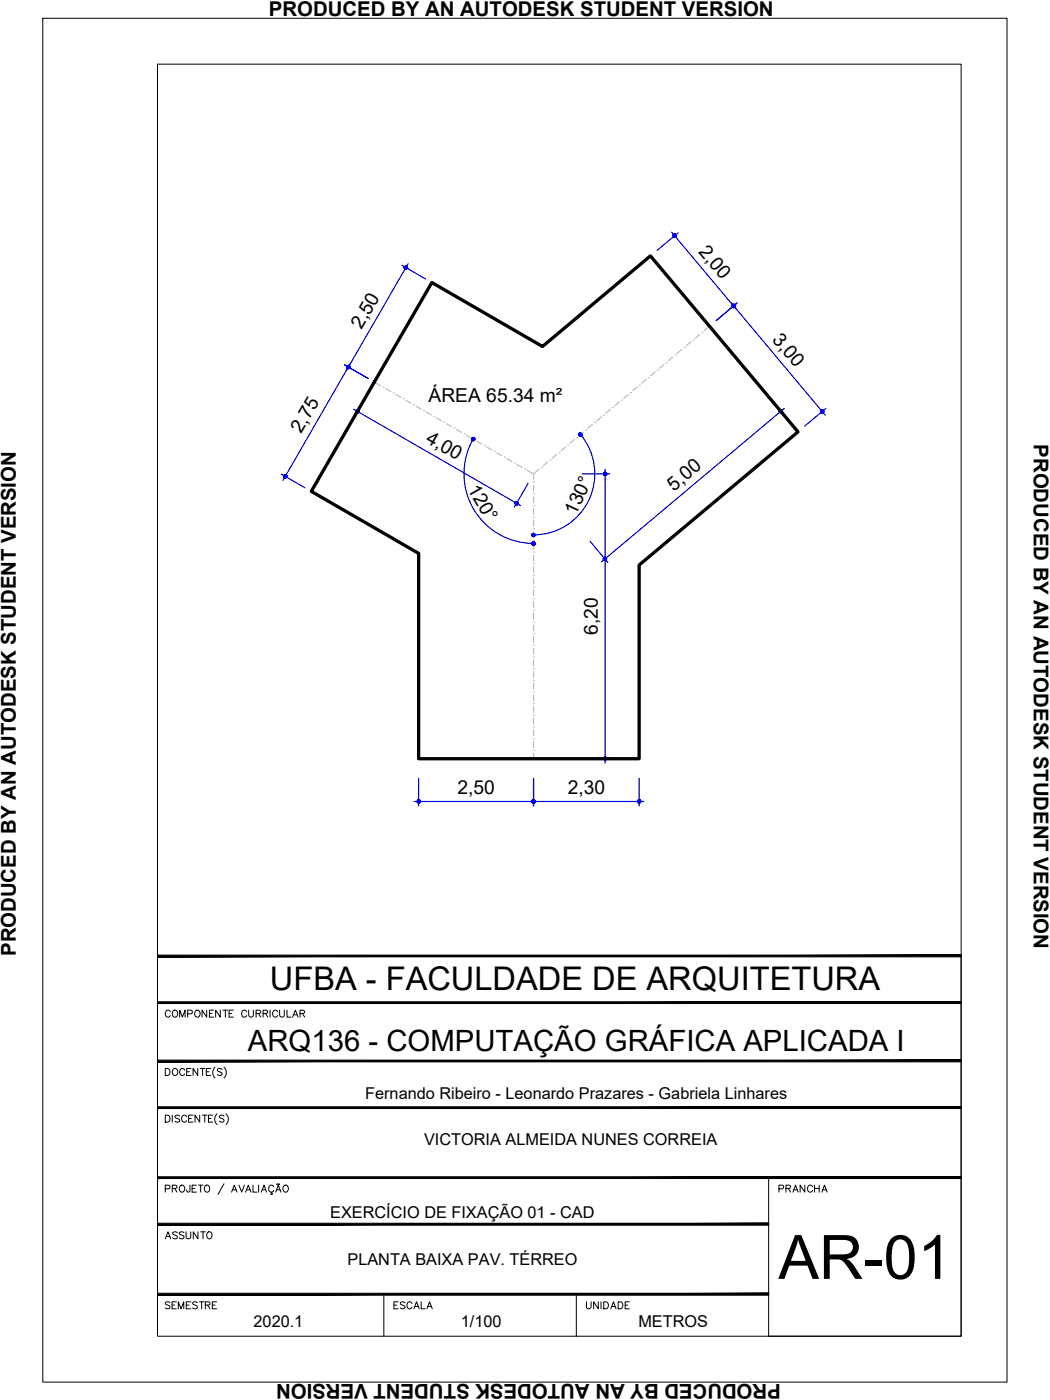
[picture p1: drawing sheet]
<svg xmlns="http://www.w3.org/2000/svg" width="229mm" height="305mm" viewBox="0 0 229 305" stroke-linecap="round" stroke-linejoin="round" font-family="sans-serif">
<!-- layer: ARQ_EIXO CINZA 04 -->
<g fill="none" stroke="#bababa" stroke-width=".25">
<path d="M144.6 79.3l-1 .9M145 79h.1M146.5 77.7l-1 .8M147 77.3h.1M148.4 76.1l-1 .8M148.9 75.7h.1M150.4 74.5l-1 .8M150.9 74h.1M152.3 72.8l-1 .9M152.8 72.4h.1M154.5 71l-1.2 1M81.5 83.2l1.4 .8"/>
<path d="M83.4 84.3h.1M84 84.6l1.1 .7M85.6 85.6h.1M86.2 85.9l1.1 .6M87.8 86.8h.1M88.4 87.2l1.1 .6M90 88.1h.1M90.6 88.4l1.1 .7M92.2 89.4h.1M92.8 89.7l1.1 .6M94.4 90.6h.1M95 91l1.1 .6"/>
<path d="M96.6 91.9h.1M97.2 92.2l1.1 .7M98.8 93.2h.1M99.4 93.5l1.1 .6M101 94.4h.1M101.6 94.8l1.1 .6M103.3 95.7h.1M103.8 96.1l1.1 .6M105.5 97h.1M106 97.3l1.1 .7M107.6 98.3h.1M108.2 98.6l1.1 .6"/>
<path d="M109.8 99.5h.1M110.4 99.9l1.1 .6M121.2 98.9l-1 .9M121.7 98.6h.1M123.1 97.3l-.9 .8M123.6 96.9h.1M125.1 95.7l-1 .8M125.6 95.3h.1M127 94.1l-.9 .8M127.5 93.6h.1M129 92.4l-1 .8M129.5 92h.1"/>
<path d="M130.9 90.8l-.9 .8M131.4 90.4h.1M132.9 89.2l-1 .8M133.3 88.7h.1M134.8 87.5l-.9 .8M135.3 87.1h.1M136.8 85.9l-1 .8M137.2 85.5h.1M138.7 84.2l-.9 .8M139.2 83.9h.1M140.7 82.6l-1 .8M141.1 82.2h.1"/>
<path d="M142.6 81l-1 .8M143.1 80.6h.1M112 100.8h.1M112.6 101.1l1.1 .7M114.2 102.1h.1M114.8 102.4l1.4 .8M116.2 117.6h.1M116.2 115.1h.1M116.2 112.6h.1M116.2 110.1h.1M116.2 107.5h.1M116.2 105h.1"/>
<path d="M116.2 105.6v1.3M116.2 108.2v1.2M116.2 110.7v1.3M116.2 113.2v1.3M116.2 115.8v1.2M116.2 118.3v1.2M117.3 102.2l-1.1 1v1.2M117.8 101.8h.1M119.3 100.6l-1 .8M119.7 100.2h.1M116.2 138h.1M116.2 135.4h.1"/>
<path d="M116.2 132.9h.1M116.2 130.3h.1M116.2 127.8h.1M116.2 125.3h.1M116.2 122.7h.1M116.2 120.2h.1M116.2 120.8v1.3M116.2 123.4v1.2M116.2 125.9v1.3M116.2 128.4v1.3M116.2 131v1.2M116.2 133.5v1.3"/>
<path d="M116.2 136.1v1.2M116.2 138.6v1.3M116.2 158.3h.1M116.2 155.7h.1M116.2 153.2h.1M116.2 150.7h.1M116.2 148.1h.1M116.2 145.6h.1M116.2 143h.1M116.2 140.5h.1M116.2 141.1v1.3M116.2 143.7v1.2"/>
<path d="M116.2 146.2v1.3M116.2 148.8v1.2M116.2 151.3v1.3M116.2 153.8v1.3M116.2 156.4v1.2M116.2 158.9v1.3M116.2 163.4h.1M116.2 160.8h.1M116.2 161.5v1.2M116.2 164v1.2"/>
</g>
<!-- layer: COTA AZUL -->
<g fill="none" stroke="#00f" stroke-width=".25">
<path d="M87.5 57.7l5.2 3M88.9 57.4l-13.5 23.4M146.2 50.5l33.5 39.9M147.7 50.7l-4.7 3.8M75 79.4l5.2 3M76.3 79l-14.7 25.6M160.5 66l-4.6 3.8M77 89.1l36.3 21M80.3 85.2l-3 5.2M103 95.6a15.2 15.2 0 0 0 13.2 22.7M126.4 94.6a13.3 13.3 0 0 1 1.9 14.2 13.3 13.3 0 0 1-12.1 7.7M166.8 85.7l3.8 4.6"/>
<path d="M170.8 88.9l-39.9 33.4M179.8 88.9l-4.6 3.9M61.2 103.2l5.2 3M115 105.2l-3 5.2M126.7 103.2h6.1M128.5 117.9l3.8 4.6M131.7 102.2v64M90.2 174.5h50M91.1 169.5v6M116.2 169.5v6M126.7 165.2h6.1M139.1 169.5v6"/>
</g>
<!-- layer: 0 -->
<g fill="#00f" stroke="#00f" stroke-width=".22">
<path d="M77.5 89.4v.2h.3zM77.5 89.6h.3l-.3 .1zM77.5 89.7l.1 .2 .2-.3z"/>
<path d="M77.8 89.6l-.2 .3h.2zM77.8 89.6l.2 .3h-.2zM77.8 89.6l.2 .3 .1-.2z"/>
<path d="M77.8 89.6l.3 .1 .1-.1zM77.8 89.6l.3-.2 .1 .2zM78 89.2l-.2 .4 .3-.2z"/>
<path d="M77.8 89.2v.4l.2-.4zM77.6 89.2h.2v.4zM77.6 89.2l-.1 .2 .3 .2z"/>
<path d="M112.5 109.6l.3 .1 .1-.1zM112.5 109.6l.3-.2 .1 .2zM112.6 109.2l-.1 .4 .3-.2z"/>
<path d="M112.5 109.2v.4l.1-.4zM112.3 109.2h.2v.4zM112.3 109.2l-.2 .2 .4 .2z"/>
<path d="M112.1 109.4v.2h.4zM112.1 109.6h.4l-.4 .1zM112.1 109.7l.2 .2 .2-.3z"/>
<path d="M112.5 109.6l-.2 .3h.2zM112.5 109.6l.1 .3h-.1zM112.5 109.6l.1 .3 .2-.2z"/>
<path d="M131.6 102.9l.1 .3v-.4zM131.4 103l.2-.1 .1 .3zM131.4 103v.2h.3z"/>
<path d="M131.4 103.2v.2l.3-.2zM131.4 103.4l.3-.2-.1 .3zM131.7 103.2l-.1 .3h.1z"/>
<path d="M131.7 103.2v.3h.2zM131.7 103.2l.4 .2-.2 .1zM131.7 103.2l.4 .2v-.2z"/>
<path d="M131.7 103.2h.4v-.2zM131.9 102.9l.2 .1-.4 .2zM131.7 102.8v.4l.2-.3z"/>
<path d="M131.7 165.2v.4l.2-.1zM131.7 165.2l.4 .2-.2 .1zM131.7 165.2l.4 .2v-.2z"/>
<path d="M131.7 165.2h.4v-.2zM131.9 164.8l.2 .2-.4 .2zM131.7 164.8v.4l.2-.4z"/>
<path d="M131.6 164.8l.1 .4v-.4zM131.4 165l.2-.2 .1 .4zM131.4 165v.2h.3z"/>
<path d="M131.4 165.2v.2l.3-.2zM131.4 165.4l.3-.2-.1 .3zM131.7 165.2l-.1 .3 .1 .1z"/>
<path d="M131.4 121.9l.2 .1 .1-.3zM131.7 121.7v.3h-.1zM131.7 121.7v.3h.3z"/>
<path d="M131.7 121.7l.3 .3v-.2zM131.7 121.7l.4-.1-.1 .2zM131.7 121.7l.4-.1-.1-.1z"/>
<path d="M131.8 121.3l-.1 .4 .3-.2zM131.6 121.3h.2l-.1 .4zM131.4 121.4l.3 .3-.1-.4z"/>
<path d="M131.4 121.4v.2l.3 .1zM131.4 121.6l.3 .1-.4 .1zM131.3 121.8l.1 .1 .3-.2z"/>
<path d="M170.1 89.2l-.1 .4 .3-.3zM169.9 89.2h.2l-.1 .4zM169.8 89.3l.2 .3-.1-.4z"/>
<path d="M169.8 89.3l-.2 .2 .4 .1zM169.6 89.5l.4 .1h-.4zM169.6 89.6l.1 .2 .3-.2z"/>
<path d="M169.7 89.8l.2 .1 .1-.3zM170 89.6l.1 .3h-.2zM170 89.6l.1 .3 .1-.1z"/>
<path d="M170 89.6l.2 .2 .1-.1zM170 89.6l.3-.1v.2zM170 89.6l.3-.1v-.2z"/>
<path d="M146.6 51l-.1 .2 .4 .1zM146.5 51.2l.4 .1-.4 .1zM146.5 51.4l.1 .1 .3-.2z"/>
<path d="M146.6 51.5l.1 .1 .2-.3zM146.9 51.3v.3h-.2zM146.9 51.3v.3h.2z"/>
<path d="M146.9 51.3l.2 .3 .1-.2zM146.9 51.3l.3-.1v.2zM146.9 51.3l.3-.1v-.1z"/>
<path d="M147 50.9l-.1 .4 .3-.2zM146.8 50.9h.2l-.1 .4zM146.6 51l.3 .3-.1-.4z"/>
<path d="M159.7 66.6l.3 .3 .1-.1zM159.7 66.6l.4-.1v.3zM159.7 66.6l.4-.1-.1-.1z"/>
<path d="M159.9 66.3l-.2 .3 .3-.2zM159.7 66.3h.2l-.2 .3zM159.5 66.3l.2 .3v-.3z"/>
<path d="M159.5 66.3l-.1 .2 .3 .1zM159.4 66.5l.3 .1-.4 .1zM159.3 66.7l.1 .1 .3-.2z"/>
<path d="M159.4 66.8l.2 .2 .1-.4zM159.7 66.6l.1 .4h-.2zM159.7 66.6l.1 .4 .2-.1z"/>
<path d="M159.5 66.3l-.1 .2 .3 .1zM159.4 66.5l.3 .1-.4 .1zM159.3 66.7l.1 .1 .3-.2z"/>
<path d="M159.4 66.8l.2 .2 .1-.4zM159.7 66.6l.1 .4h-.2zM159.7 66.6l.1 .4 .2-.1z"/>
<path d="M159.7 66.6l.3 .3 .1-.1zM159.7 66.6l.4-.1v.3zM159.7 66.6l.4-.1-.1-.1z"/>
<path d="M159.9 66.3l-.2 .3 .3-.2zM159.7 66.3h.2l-.2 .3zM159.5 66.3l.2 .3v-.3z"/>
<path d="M179 89.6l.2 .3 .2-.2zM179 89.6l.4-.1v.2zM179 89.6l.4-.1-.1-.1z"/>
<path d="M179.2 89.2l-.2 .4 .3-.2zM178.9 89.2h.3l-.2 .4zM178.8 89.3l.2 .3-.1-.4z"/>
<path d="M178.8 89.3l-.2 .2 .4 .1zM178.6 89.5l.4 .1-.4 .1zM178.6 89.7l.1 .1 .3-.2z"/>
<path d="M178.7 89.8l.2 .2 .1-.4zM179 89.6l.1 .4h-.2zM179 89.6l.1 .4 .1-.1z"/>
<path d="M75.9 79.5v.4l.1-.3zM75.6 79.6l.3-.1v.4zM75.6 79.6l-.1 .1 .4 .2z"/>
<path d="M75.5 79.7v.2h.4zM75.5 79.9h.4l-.4 .2zM75.5 80.1l.1 .1 .3-.3z"/>
<path d="M75.9 79.9l-.3 .3 .3 .1zM75.9 79.9l.1 .3-.1 .1zM75.9 79.9l.1 .3 .2-.1z"/>
<path d="M75.9 79.9l.3 .2v-.2zM75.9 79.9l.3-.2v.2zM76 79.6l-.1 .3 .3-.2z"/>
<path d="M62.1 103.7l-.2 .4h.2zM62.1 103.7l.2 .4h-.2zM62.1 103.7l.2 .4 .1-.2z"/>
<path d="M62.1 103.7l.3 .2 .1-.2zM62.1 103.7l.3-.2 .1 .2zM62.3 103.4l-.2 .3 .3-.2z"/>
<path d="M62.1 103.3v.4l.2-.3zM61.9 103.4l.2-.1v.4zM61.9 103.4l-.1 .1 .3 .2z"/>
<path d="M61.8 103.5l-.1 .2h.4zM61.7 103.7h.4l-.3 .2zM61.8 103.9l.1 .2 .2-.4z"/>
<path d="M75.9 79.9l-.3 .3 .3 .1zM75.9 79.9l.1 .3-.1 .1zM75.9 79.9l.1 .3 .2-.1z"/>
<path d="M75.9 79.9l.3 .2v-.2zM75.9 79.9l.3-.2v.2zM76 79.6l-.1 .3 .3-.2z"/>
<path d="M75.9 79.5v.4l.1-.3zM75.6 79.6l.3-.1v.4zM75.6 79.6l-.1 .1 .4 .2z"/>
<path d="M75.5 79.7v.2h.4zM75.5 79.9h.4l-.4 .2zM75.5 80.1l.1 .1 .3-.3z"/>
<path d="M88.3 57.9v.4l.2-.3zM88.2 58l.1-.1v.4zM88 58.1l.3 .2-.1-.3z"/>
<path d="M88 58.1v.2h.3zM88 58.3h.3l-.3 .2zM88 58.5l.2 .1 .1-.3z"/>
<path d="M88.3 58.3l-.1 .3h.1zM88.3 58.3l.2 .3h-.2zM88.3 58.3l.2 .3 .2-.1z"/>
<path d="M88.3 58.3l.4 .2v-.2zM88.3 58.3l.4-.2v.2zM88.5 58l-.2 .3 .4-.2z"/>
<path d="M116.2 174.5h.3v-.2zM116.3 174.2l.2 .1-.3 .2zM116.2 174.1v.4l.1-.3z"/>
<path d="M116 174.2l.2 .3v-.4zM116 174.2l.2 .3-.4-.2zM115.8 174.3v.2h.4z"/>
<path d="M115.8 174.5v.2l.4-.2zM115.8 174.7l.4-.2-.2 .3zM116.2 174.5l-.2 .3h.2z"/>
<path d="M116.2 174.5v.3h.1zM116.2 174.5l.3 .2-.2 .1zM116.2 174.5l.3 .2v-.2z"/>
<path d="M90.8 174.5v.2l.3-.2zM90.8 174.7l.3-.2-.1 .3zM91.1 174.5l-.1 .3h.1z"/>
<path d="M91.1 174.5v.3h.3zM91.1 174.5l.4 .2-.1 .1zM91.1 174.5l.4 .2v-.2z"/>
<path d="M91.1 174.5h.4v-.2zM91.4 174.2l.1 .1-.4 .2zM91.1 174.1v.4l.3-.3z"/>
<path d="M91 174.2l.1 .3v-.4zM91 174.2l.1 .3-.3-.2zM90.8 174.3v.2h.3z"/>
<path d="M139.1 174.5h.4v-.2zM139.4 174.2l.1 .1-.4 .2zM139.1 174.1v.4l.3-.3z"/>
<path d="M139 174.2l.1 .3v-.4zM138.8 174.3l.2-.1 .1 .3zM138.8 174.3v.2h.3z"/>
<path d="M138.8 174.5v.2l.3-.2zM138.8 174.7l.3-.2-.1 .3zM139.1 174.5l-.1 .3h.1z"/>
<path d="M139.1 174.5v.3h.3zM139.1 174.5l.4 .2-.1 .1zM139.1 174.5l.4 .2v-.2z"/>
<path d="M115.8 174.5v.2l.4-.2zM115.8 174.7l.4-.2-.2 .3zM116.2 174.5l-.2 .3h.2z"/>
<path d="M116.2 174.5v.3h.1zM116.2 174.5l.3 .2-.2 .1zM116.2 174.5l.3 .2v-.2z"/>
<path d="M116.2 174.5h.3v-.2zM116.3 174.2l.2 .1-.3 .2zM116.2 174.1v.4l.1-.3z"/>
<path d="M116 174.2l.2 .3v-.4zM116 174.2l.2 .3-.4-.2zM115.8 174.3v.2h.4z"/>
<path d="M103 95.2v.4l.2-.3zM102.8 95.3l.2-.1v.4zM102.8 95.3l-.1 .1 .3 .2z"/>
<path d="M102.7 95.4v.2h.3zM102.7 95.6h.3l-.3 .2zM102.7 95.8l.1 .1 .2-.3z"/>
<path d="M103 95.6l-.2 .3 .2 .1zM103 95.6l.2 .3-.2 .1zM103 95.6l.2 .3 .1-.1z"/>
<path d="M103 95.6l.3 .2 .1-.2zM103 95.6l.3-.2 .1 .2zM103.2 95.3l-.2 .3 .3-.2z"/>
<path d="M116.2 118.3h.3v-.1zM116.3 118l.2 .2-.3 .1zM116.2 117.9v.4l.1-.3z"/>
<path d="M116 118l.2 .3v-.4zM116 118l.2 .3-.4-.1zM115.8 118.2v.1h.4z"/>
<path d="M115.8 118.3v.2l.4-.2zM115.8 118.5l.4-.2-.2 .4zM116.2 118.3l-.2 .4h.2z"/>
<path d="M116.2 118.3v.4h.1zM116.2 118.3l.3 .2-.2 .2zM116.2 118.3l.3 .2v-.2z"/>
<path d="M115.8 116.5v.2l.4-.2zM115.8 116.7l.4-.2-.2 .3zM116.2 116.5l-.2 .3h.2z"/>
<path d="M116.2 116.5v.3h.1zM116.2 116.5l.3 .2-.2 .1zM116.2 116.5l.3 .2v-.2z"/>
<path d="M116.2 116.5h.3v-.2zM116.3 116.2l.2 .1-.3 .2zM116.2 116.1v.4l.1-.3z"/>
<path d="M116 116.2l.2 .3v-.4zM116 116.2l.2 .3-.4-.2zM115.8 116.3v.2h.4z"/>
<path d="M126.1 94.3l-.1 .2 .4 .1zM126 94.5l.4 .1-.4 .1zM126 94.7l.1 .2 .3-.3z"/>
<path d="M126.1 94.9l.1 .1 .2-.4zM126.4 94.6v.4h-.2zM126.4 94.6v.4l.2-.1z"/>
<path d="M126.4 94.6l.2 .3 .1-.2zM126.4 94.6h.3v.1zM126.4 94.6h.3l-.1-.2z"/>
<path d="M126.5 94.3l-.1 .3 .2-.2zM126.3 94.2l.2 .1-.1 .3zM126.1 94.3l.3 .3-.1-.4z"/>
</g>
<path d="M94 61.5l24.1 13.9 23.5-19.7 32.1 38.3-34.6 29v42.2h-48v-44.7l-23.3-13.5z" fill="none" stroke="#000" stroke-width=".72"/>
<!-- layer: MRG_EXTERNA -->
<path d="M9.3 4h209.9v296.9h-209.9z" fill="none" stroke="#000" stroke-width=".22"/>
<!-- layer: MRG_INTERNA -->
<path d="M34.3 14h175v276.9h-175z" fill="none" stroke="#000" stroke-width=".22"/>
<!-- layer: SIMB_01 -->
<g fill="#000" stroke="#000" stroke-width=".22">
<path d="M34.3 218.1v.4l175-.4zM34.3 218.5l175-.4v.4z"/>
<path d="M34.3 207.9v.4l175-.4zM34.3 208.3l175-.4v.4z"/>
<path d="M34.3 230.8v.4l175-.4zM34.3 231.2l175-.4v.4z"/>
<path d="M34.3 256.2v.4l175-.4zM34.3 256.6l175-.4v.4z"/>
<path d="M34.3 241v.3l175-.3zM34.3 241.3l175-.3v.3z"/>
<path d="M34.3 266.3v.4l133-.4zM34.3 266.7l133-.4v.4z"/>
<path d="M34.3 282h133v-.4zM34.3 281.6h133l-133 .4z"/>
</g>
<g fill="none" stroke="#000" stroke-width=".22">
<path d="M45 219.9v1.5l-1-1.5v1.5M46.5 219.9h-.9v1.5h.9M48 219.9v1.5l-1.1-1.5v1.5M48.6 219.9h1M49.1 219.9v1.5M50.8 219.9h-.9v1.5h.9M54.1 219.9v1.1l.5 .4h.3l.3-.4v-1.1M58.8 219.9v1.5M60.9 219.9v1.1l.4 .4 .5-.2 .1-1.3M62.5 219.9v1.5h.9M209.3 208.1v82.8h-42v-34.5M36 232.6h.5a.82 .82 0 0 1 .5 .8 .82 .82 0 0 1-.5 .7h-.5z"/>
<path d="M37.1 220.3a.56 .56 0 0 0-.7-.4 .56 .56 0 0 0-.4 .6 .63 .63 0 0 0 .2 .8 .63 .63 0 0 0 .9-.2M37.7 220.1a.72 .72 0 0 1 1 .2 .72 .72 0 0 1-.3 1.1 .72 .72 0 0 1-.9-.4 .72 .72 0 0 1 .2-.9zM37.7 232.8a.72 .72 0 0 1 1 .2 .72 .72 0 0 1-.3 1.1 .72 .72 0 0 1-.9-.4 .72 .72 0 0 1 .2-.9zM39.1 221.4v-1.5l.6 1.5 .6-1.5v1.5M40.2 233a.56 .56 0 0 0-.6-.4 .56 .56 0 0 0-.5 .6 .63 .63 0 0 0 .3 .8 .63 .63 0 0 0 .8-.2M40.6 233.3h.6M40.9 220.7l.9-.1v-.5l-.3-.2h-.6v1.5M41.6 232.6h-1v1.5h1M42.7 220a.71 .71 0 0 1 .9 .7 .71 .71 0 0 1-.9 .7l-.3-.5v-.4zM43.1 232.6v1.5l-1.1-1.5v1.5M43.6 232.6h1M44.1 232.6v1.5"/>
<path d="M44.9 233.3h.6M45.6 220.6h.5M45.9 232.6h-1v1.5h1M46.8 232.3a1.57 1.57 0 0 0 0 2.4M48.3 232.8l-.3-.2-.7 .2 .2 .4 .5 .2 .3 .3v.2l-.3 .2-.7-.2M48.8 232.3a1.57 1.57 0 0 1 0 2.4M49.9 220.6h.5M53.7 220.3a.56 .56 0 0 0-.6-.4 .56 .56 0 0 0-.5 .6 .63 .63 0 0 0 .3 .8 .63 .63 0 0 0 .8-.2M55.8 220.6h.8l.2-.4-.4-.3h-.6v1.5M56.3 220.6l.5 .8M57.3 220.6h.8l.2-.4-.4-.3h-.6v1.5M57.8 220.6l.5 .8"/>
<path d="M60.5 220.3a.56 .56 0 0 0-.7-.4 .56 .56 0 0 0-.4 .6 .63 .63 0 0 0 .2 .8 .63 .63 0 0 0 .9-.2M63.7 221.4l.6-1.5 .6 1.5M63.9 220.9h.7M65.3 220.6h.9l.1-.4-.3-.3h-.7v1.5M65.8 220.6l.5 .8M36 242.8h.5a.82 .82 0 0 1 .5 .7 .82 .82 0 0 1-.5 .8h-.5zM36 258.8l.9-.1 .1-.6-1-.1v1.5M37.5 258.7l1-.1v-.5l-1-.1v1.5M37.5 242.8v1.5M38 258.7l.5 .8M39.1 243l-.3-.2-.7 .2 .2 .4 .7 .3 .1 .2v.2l-.3 .2-.7-.2M39.2 258.2a.72 .72 0 0 1 1 .2 .72 .72 0 0 1-.3 1.1 .72 .72 0 0 1-.9-.4 .72 .72 0 0 1 .2-.9z"/>
<path d="M40.6 243.2a.56 .56 0 0 0-.6-.4 .56 .56 0 0 0-.5 .6 .63 .63 0 0 0 .3 .8 .63 .63 0 0 0 .8-.2M41.1 243.5h.6M41.4 258l-.1 1.4-.4 .1-.2-.1-.1-.4M41.8 258.7h.6M42 242.8h-.9v1.5h.9M42.8 258h-1v1.5h1M43.2 258h1M43.5 242.8v1.5l-1-1.5v1.5M43.7 258v1.5M44.1 242.8h1M44.6 242.8v1.5M44.6 258.2a.63 .63 0 0 1 .8-.1 .63 .63 0 0 1 .2 .9 .57 .57 0 0 1-.5 .6 .57 .57 0 0 1-.6-.6z"/>
<path d="M45.4 243.5h.5M46.3 242.8h-.9v1.5h.9M47.2 242.5a1.57 1.57 0 0 0 0 2.3M48.8 243l-.4-.2-.6 .2 .1 .4 .7 .3 .2 .2v.2l-.4 .2-.6-.2M48.8 257.7l-1.3 2.4M49.2 242.5a1.57 1.57 0 0 1 0 2.3M50.4 259.5l.6-1.5 .6 1.5M50.7 259h.7M52 258l.6 1.5 .6-1.5M53.5 259.5l.6-1.5 .6 1.5M53.7 259h.7M55.1 258v1.5h.9"/>
<path d="M56.3 258v1.5M56.9 259.5l.6-1.5 .5 1.5M57.1 259h.7M59.1 259.5v.3l.2 .2h-.4M59.6 258.4a.6 .6 0 0 0-.9-.3 .6 .6 0 0 0-.2 .9 .54 .54 0 0 0 .4 .5 .54 .54 0 0 0 .7-.3M60 259.5l.6-1.5 .6 1.5M60.2 259h.8M60.3 257.8l-.1 .1M60.3 257.8h.2M60.5 257.8l.1 .1M60.6 257.9h.2M60.9 257.7l-.1 .2"/>
<path d="M61.8 258.2a.72 .72 0 0 1 1 .2 .72 .72 0 0 1-.3 1.1 .72 .72 0 0 1-.9-.4 .72 .72 0 0 1 .2-.9zM83.6 281.8v9.1M125.5 281.8v9.1"/>
</g>
<text font-size="13.3" x="169.5" y="278.4">AR-01</text>
<text font-size="7.1" x="58.8" y="215.6">UFBA - FACULDADE DE ARQUITETURA</text>
<text font-size="6.4" x="54" y="228.9">ARQ136 - COMPUTAÇÃO GRÁFICA APLICADA I</text>
<g font-size="4.4">
<text x="58.5" y="3.6">PRODUCED BY AN AUTODESK STUDENT VERSION</text>
<text x="225.1" y="96.7" transform="rotate(90 225.1 96.7)">PRODUCED BY AN AUTODESK STUDENT VERSION</text>
<text x="3.5" y="208.2" transform="rotate(-90 3.5 208.2)">PRODUCED BY AN AUTODESK STUDENT VERSION</text>
<text x="168.3" y="260.7">PRANCHA</text>
<text x="34.9" y="270.9">ASSUNTO</text>
<text x="34.9" y="286.1">SEMESTRE</text>
<text x="84.7" y="286.1">ESCALA</text>
<text x="126.3" y="286.1">UNIDADE</text>
<text x="170" y="301.3" transform="rotate(-180 170 301.3)">PRODUCED BY AN AUTODESK STUDENT VERSION</text>
</g>
<g font-size="4.2">
<text x="151.9" y="54.8" transform="rotate(50 151.9 54.8)">2,00</text>
<text x="78.7" y="71.8" transform="rotate(-60 78.7 71.8)">2,50</text>
<text x="168" y="74" transform="rotate(50 168 74)">3,00</text>
<text x="93.3" y="87.4">ÁREA 65.34 m²</text>
<text x="65.6" y="94.5" transform="rotate(-60 65.6 94.5)">2,75</text>
<text x="92.5" y="96.2" transform="rotate(30 92.5 96.2)">4,00</text>
<text x="101.7" y="106.4" transform="rotate(60 101.7 106.4)">120°</text>
<text x="146.7" y="107" transform="rotate(-40 146.7 107)">5,00</text>
<text x="125.4" y="112.4" transform="rotate(-65 125.4 112.4)">130°</text>
<text x="130.1" y="138.2" transform="rotate(-90 130.1 138.2)">6,20</text>
<text x="99.6" y="172.9">2,50</text>
<text x="123.6" y="172.9">2,30</text>
</g>
<g font-size="3.5">
<text x="79.5" y="239.3">Fernando Ribeiro - Leonardo Prazares - Gabriela Linhares</text>
<text x="92.3" y="249.3">VICTORIA ALMEIDA NUNES CORREIA</text>
<text x="71.9" y="265.2">EXERCÍCIO DE FIXAÇÃO 01 - CAD</text>
<text x="75.6" y="275.4">PLANTA BAIXA PAV. TÉRREO</text>
<text x="55.2" y="289">2020.1</text>
<text x="100.3" y="289">1/100</text>
<text x="139" y="289">METROS</text>
</g>
</svg>
